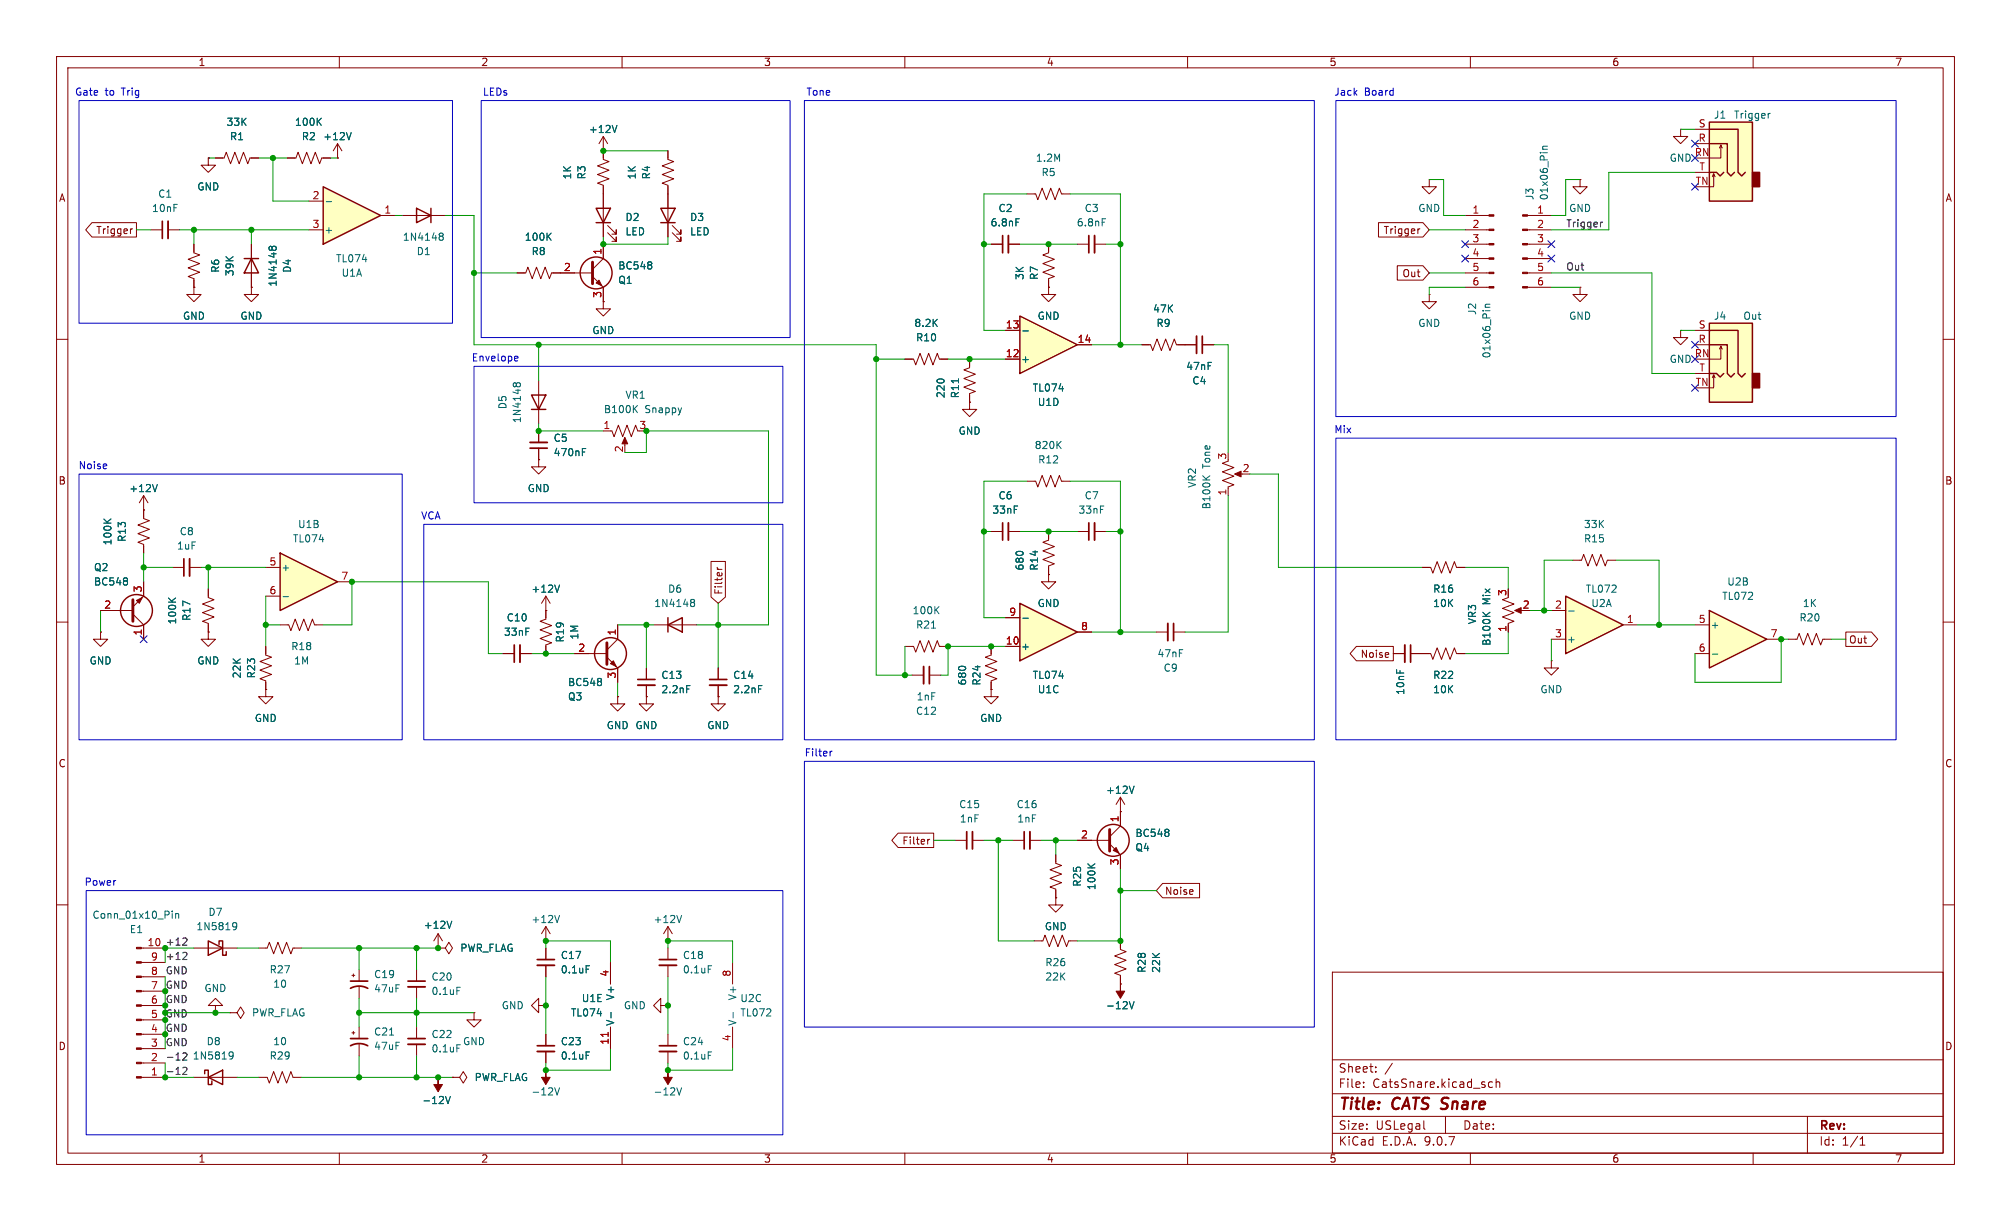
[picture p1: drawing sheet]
<svg xmlns="http://www.w3.org/2000/svg" width="356mm" height="216mm" viewBox="0 0 356 216" stroke-linecap="round" stroke-linejoin="round" font-family="sans-serif">
<g fill="none" stroke="#840000" stroke-width=".18">
<path d="M10 10h335.6v195.9h-335.6zM12 12h331.6v191.9h-331.6zM60 10v2M110 10v2M160 10v2M210 10v2M260 10v2M310 10v2M10 60h2M343.6 60h2M25.4 90.2v1.5l1 .4-2 .7 2 .8-2 .8 2 .7-2 .8 1 .4v1.5M278.1 99.1h1.6l.3-1.1 .8 2.1 .8-2.1 .7 2.1 .8-2.1 .7 2.1 .4-1h1.5"/>
<path d="M10 110h2M266.7 105.7l-1 .3 2 .8-2 .8 2 .7-2 .8 2 .8-1 .3v1.6M268.2 108h1M274.3 116.8v1.3h1.3l-1.3 1.3-1.3-1.3h1.3M274.3 116.8h.1M343.6 110h2M114.3 123.2v1.3h1.3l-1.3 1.2-1.3-1.2h1.3M114.3 123.2h.1M10 160h2M96.5 166.4h.1M96.5 163.8l-.7 1.3M96.5 163.8l.8 1.3"/>
<path d="M96.5 163.8v2.6M116.8 177.8v-1.3l-1.2 1.3 1.2 1.3v-1.3h1.3M118.1 177.8h.1M235.6 171.9h108v32h-108zM343.6 160h2M118.1 182.9v2M118.1 185.9v2.1M235.6 197.4h108M235.6 193.4h108M235.6 187.4h108M241.1 192.1v.2M241.1 191.4v.1"/>
<path d="M243.3 189.4v.2M243.3 188.7v.1M246.2 188l-1.3 1.9M251.8 199.6l.2 .1M255.6 197.4v3M263.9 191.4l-.4-.1-.3 .3v.4l.1 .2h.6M264.6 191.4l.2-.1 .3 .1 .1 .9M264.6 190.8v1.5M319.6 197.4v6.5M60 203.9v2M110 203.9v2M160 203.9v2"/>
<path d="M210 203.9v2M235.6 200.4h108M260 203.9v2M310 203.9v2M328.9 202.5h.9M328.9 201.4l.4-.4v1.5"/>
</g>
<path d="M267.8 108l1.2-.6v1.1z" fill="#840000" stroke="#840000" stroke-width=".18"/>
<path d="M18.4 91.8l.7 .7M19.6 91.8l-.7 .5M262.2 108.3l.7 .7M263.5 108.3l-.8 .5M98.9 161.9l-.4 1.2M125.2 186h.6" fill="none" stroke="#006464" stroke-width=".18"/>
<path d="M116.6 184.9h3" fill="none" stroke="#840000" stroke-width=".3"/>
<path d="M116.6 185.9h3" fill="none" stroke="#840000" stroke-width=".33"/>
<path d="M302.3 108l10.1 5-10.1 5.1z" fill="#ffffc2"/>
<path d="M302.3 108l10.1 5-10.1 5.1z" fill="none" stroke="#840000" stroke-width=".25"/>
<path d="M106.7 53.3v1.3h1.2l-1.2 1.3-1.3-1.3h1.3M106.7 53.3h.1M299.7 110.5h2.6M299.7 115.6h2.6M312.4 113h2.6M316.2 113h1.6l.3-1 .8 2 .8-2 .7 2 .8-2 .7 2 .4-1h1.5M73.7 171.5v2M73.7 174.5v2" fill="none" stroke="#840000" stroke-width=".18"/>
<path d="M302.8 115.7h1M80.8 174.6h.6" fill="none" stroke="#006464" stroke-width=".18"/>
<path d="M72.1 173.5h3.1" fill="none" stroke="#840000" stroke-width=".3"/>
<path d="M72.1 174.5h3.1" fill="none" stroke="#840000" stroke-width=".33"/>
<path d="M49.5 97.8l10.2 5.1-10.2 5.1z" fill="#ffffc2"/>
<g fill="none" stroke="#840000" stroke-width=".25">
<path d="M49.5 97.8l10.2 5.1-10.2 5.1z"/>
<circle cx="105.4" cy="48.3" r="2.82"/>
</g>
<path d="M99.1 48.3h5.7M104.8 48.9l1.9 1.9v2.5M106.7 43.2v2.5l-1.9 1.9M47 100.3h2.5M47 105.4h2.5M59.7 102.9h2.5" fill="none" stroke="#840000" stroke-width=".18"/>
<path d="M115.1 46.4l.2 .1-.2 .3M115.1 46.9l.2 .2-.2 .4M50.1 105.5h.9" fill="none" stroke="#006464" stroke-width=".18"/>
<path d="M104.8 46.4v3.8" fill="none" stroke="#840000" stroke-width=".51"/>
<path d="M105.4 50l.5-.5 .5 1z" fill="#840000" stroke="#840000" stroke-width=".18"/>
<path d="M302.3 57.2h7.6v13.9h-7.6z" fill="#ffffc2"/>
<path d="M309.9 66h1.2v2.6h-1.2z" fill="#840000" stroke="#840000" stroke-width=".25"/>
<path d="M302.3 57.2h7.6v13.9h-7.6zM302.3 58.4h5v7.6l.7 .7 .6-.7M302.3 61h3.1v5l.7 .7 .6-.7M302.3 66h1.2l.7 .7 .6-.7" fill="none" stroke="#840000" stroke-width=".25"/>
<path d="M299.7 58.4h2.6M299.7 61h2.6M299.7 66h2.6M303 66.3l-.2 .5M303.3 66.8l-.3-.5v2.3h-.7M304.3 61.2l-.3 .5M304.5 61.7l-.2-.5v2.3h-2" fill="none" stroke="#840000" stroke-width=".18"/>
<path d="M302.3 21.6h7.6v14h-7.6z" fill="#ffffc2"/>
<path d="M309.9 30.5h1.2v2.5h-1.2z" fill="#840000" stroke="#840000" stroke-width=".25"/>
<path d="M302.3 21.6h7.6v14h-7.6zM302.3 25.4h3.1v5.1l.7 .6 .6-.6M302.3 30.5h1.2l.7 .6 .6-.6M302.3 22.9h5v7.6l.7 .6 .6-.6" fill="none" stroke="#840000" stroke-width=".25"/>
<path d="M299.7 22.9h2.6M299.7 25.4h2.6M299.7 30.5h2.6M303 30.7l-.2 .5M303.3 31.2l-.3-.5v2.3h-.7M304.3 25.7l-.3 .5M304.5 26.2l-.2-.5v2.2h-2" fill="none" stroke="#840000" stroke-width=".18"/>
<path d="M313 20.1l-.3 .1" fill="none" stroke="#006464" stroke-width=".18"/>
<path d="M276.9 105.4l10.1 5.1-10.1 5.1z" fill="#ffffc2"/>
<path d="M276.9 105.4l10.1 5.1-10.1 5.1z" fill="none" stroke="#840000" stroke-width=".25"/>
<g fill="none" stroke="#840000" stroke-width=".18">
<path d="M297.2 22.9v1.2h-1.3l1.3 1.3 1.2-1.3h-1.2M297.2 22.9h.1M297.2 58.4v1.3h-1.3l1.3 1.3 1.2-1.3h-1.2M297.2 58.4h.1M25.4 90.2h.1M25.4 87.6l-.8 1.3M25.4 87.6l.8 1.3M25.4 87.6v2.6M185.4 94v1.5l-1 .4 2 .7-2 .8 2 .8-2 .7 2 .8-1 .4v1.5M114.3 118.1v2M160 114.3h1.5l.4 1 .8-2 .7 2 .8-2 .8 2 .7-2 .4 1h1.5M274.3 113h2.6"/>
<path d="M274.3 108h2.6M287 110.5h2.6M109.2 123.2v1.3h1.3l-1.3 1.2-1.3-1.2h1.3M109.2 123.2h.1M114.3 121.2v2M127 123.2v1.3h1.3l-1.3 1.2-1.3-1.2h1.3M127 123.2h.1M175.3 121.9v1.3h1.2l-1.2 1.3-1.3-1.3h1.3M175.3 121.9h.1"/>
</g>
<path d="M27.8 85.7l-.4 1.2M164.7 111.1h.7M165.5 107.8l.5 .7M166 107.3l-.7 .7M277.4 108h1M121.4 121.2h.6" fill="none" stroke="#006464" stroke-width=".18"/>
<path d="M112.8 120.1h3" fill="none" stroke="#840000" stroke-width=".3"/>
<path d="M112.8 121.2h3" fill="none" stroke="#840000" stroke-width=".33"/>
<path d="M180.3 106.7l10.2 5.1-10.2 5z" fill="#ffffc2"/>
<path d="M73.7 36.8l2.5 1.3-2.5 1.3zM76.2 36.8v2.6M105.4 36.8h2.5l-1.2 2.6zM105.4 39.4h2.5M94 69.9h2.5l-1.3 2.5zM94 72.4h2.5M180.3 106.7l10.2 5.1-10.2 5z" fill="none" stroke="#840000" stroke-width=".25"/>
<g fill="none" stroke="#840000" stroke-width=".18">
<path d="M71.1 38.1h7.6M106.7 26.7h.1M106.7 24.1l-.8 1.3M106.7 24.1l.7 1.3M106.7 24.1v2.6M106.7 34.3v7.6M107.4 39.9l1.6 1.5v-.8v.8h-.8M181.6 34.3h1.5l.4 1 .8-2 .7 2 .8-2 .8 2 .7-2 .4 1h1.5M252.7 31.8v1.2h1.3l-1.3 1.3-1.2-1.3h1.2M252.7 31.8h.1M259.1 38.1h4.2M270.1 38.1h4.2"/>
<path d="M279.4 31.8v1.2h1.3l-1.3 1.3-1.3-1.3h1.3M279.4 31.8h.1M91.4 48.3h1.6l.3-1.1 .8 2.1 .8-2.1 .7 2.1 .8-2.1 .8 2.1 .3-1h1.6M107.4 41.1l1.6 1.6v-.8v.8h-.8M252.7 52.1v1.2h1.3l-1.3 1.3-1.2-1.3h1.2M252.7 52.1h.1M259.1 40.6h4.2M259.1 43.2h4.2M259.1 45.7h4.2M259.1 48.3h4.2M259.1 50.8h4.2M270.1 40.6h4.2"/>
<path d="M270.1 43.2h4.2M270.1 45.7h4.2M270.1 48.3h4.2M270.1 50.8h4.2M279.4 50.8v1.3h1.3l-1.3 1.2-1.3-1.2h1.3M279.4 50.8h.1M95.2 67.3v7.6M106.7 76.2h1.5l.4 1 .7-2 .8 2 .8-2 .7 2 .8-2 .4 1M110.5 77.7v1M201.9 61h1.6l.3 1 .8-2.1 .8 2.1 .7-2.1 .8 2.1 .7-2.1 .4 1.1h1.5M36.8 111.8v1.2h1.3l-1.3 1.3-1.2-1.3h1.2M36.8 111.8h.1"/>
<path d="M47 114.3v1.5l1 .4-2 .8 2 .7-2 .8 2 .8-2 .7 1 .4v1.5M161.3 119.4h2M164.3 119.4h2.1M175.3 114.3v1.5l-1.1 .4 2.1 .8-2.1 .7 2.1 .8-2.1 .8 2.1 .7-1 .4v1.5M177.8 114.3h2.5M177.8 109.2h2.5M190.5 111.8h2.5M47 121.9v1.3h1.3l-1.3 1.3-1.3-1.3h1.3M47 121.9h.1M95.2 177.8v-1.3l-1.2 1.3 1.2 1.3v-1.3h1.3M96.5 177.8h.1M96.5 167.6v2.1"/>
<path d="M96.5 170.7v2M107.9 170.2v3.8M96.5 182.9v2M96.5 185.9v2.1M107.9 181.6v3.8"/>
</g>
<g fill="none" stroke="#006464" stroke-width=".18">
<path d="M109.1 22.2l-.4 1.2M272.8 26.4h.8M273.6 25.9h-.8v.3l.1 .2M77.8 41.7l.1 .1M77.8 41.3l.3-.1 .2 .1 .1 .2-.3 .3M77.9 41.8h.2M77.9 41.8h-.1M78.1 41.8l.3 .2-.1 .4-.2 .1-.3-.1M96.9 41.8l.6 .7M97.5 41.2l-.8 .7M262.6 54.3h.9M263.5 53.8l-.8 .1-.1 .3 .1 .1"/>
<path d="M91.3 67.9l-.2-.2h-.2l-.2 .2 .1 .4M91.3 68.2l-.1 .1M91.3 67.9l.2-.2h.4l.1 .2v.4M91.3 67.9v.3M91.3 68.2l.1 .1M112.2 72.2l.5 .8M112.7 71.7l-.7 .7M180.9 109.3h.9M103.6 170.8h.7M108 179v1M103.6 186h.7"/>
</g>
<path d="M107.5 182.5v.8" fill="none" stroke="#a90000" stroke-width=".18"/>
<path d="M164.3 117.9v3M95 169.7h3M95 184.9h3" fill="none" stroke="#840000" stroke-width=".3"/>
<path d="M163.3 117.9v3M95 170.7h3M95 185.9h3" fill="none" stroke="#840000" stroke-width=".33"/>
<g fill="#840000" stroke="#840000" stroke-width=".18">
<path d="M263.3 38h.9v.2h-.9z"/>
<path d="M263.3 40.5h.9v.3h-.9z"/>
<path d="M263.3 43.1h.9v.2h-.9z"/>
<path d="M263.3 45.6h.9v.2h-.9z"/>
<path d="M263.3 48.1h.9v.3h-.9z"/>
<path d="M263.3 50.7h.9v.2h-.9z"/>
<path d="M269.2 38h.9v.2h-.9z"/>
<path d="M269.2 40.5h.9v.3h-.9z"/>
<path d="M269.2 43.1h.9v.2h-.9z"/>
<path d="M269.2 45.6h.9v.2h-.9z"/>
<path d="M269.2 48.1h.9v.3h-.9z"/>
<path d="M269.2 50.7h.9v.2h-.9z"/>
<path d="M110.5 77.3l.5 1.2h-1z"/>
</g>
<path d="M180.3 55.9l10.2 5.1-10.2 5z" fill="#ffffc2"/>
<g fill="none" stroke="#840000" stroke-width=".25">
<path d="M116.8 36.8h2.6l-1.3 2.6zM116.8 39.4h2.6M43.2 45.7h2.5M44.4 45.7l1.3 2.6h-2.5zM180.3 55.9l10.2 5.1-10.2 5zM118.1 110.5l2.5-1.3v2.6zM118.1 109.2v2.6"/>
<circle cx="24.1" cy="107.9" r="2.82"/>
<circle cx="107.9" cy="115.6" r="2.82"/>
<circle cx="196.8" cy="148.6" r="2.82"/>
</g>
<g fill="none" stroke="#840000" stroke-width=".18">
<path d="M38.1 27.9h1.5l.4-1 .8 2.1 .7-2.1 .8 2.1 .8-2.1 .7 2.1 .4-1.1h1.5M106.7 26.7v1.5l1 .4-2 .7 2 .8-2 .8 2 .7-2 .8 1 .4v1.5M118.1 26.7v1.5l1 .4-2 .7 2 .8-2 .8 2 .7-2 .8 1 .4v9.1M118.9 39.9l1.5 1.5v-.8v.8h-.8M44.4 43.2v7.6M118.9 41.1l1.5 1.6v-.8v.8h-.8M175.3 43.2h2M177.8 58.4h2.5M178.3 43.2h2M185.4 43.2v1.5l-1 .4 2 .7-2 .8 2 .8-2 .7 2 .8-1 .4v1.5M185.4 50.8v1.3h1.3l-1.3 1.2-1.3-1.2h1.3M185.4 50.8h.1"/>
<path d="M190.5 43.2h2M193.5 43.2h2.1M95.2 76.2v2M95.2 79.2v2.1M160 63.5h1.5l.4 1 .8-2 .7 2 .8-2 .8 2 .7-2 .4 1h1.5M171.4 63.5v1.5l-1 .4 2.1 .8-2.1 .7 2.1 .8-2.1 .8 2.1 .7-1.1 .4v1.5M171.4 71.1v1.3h1.3l-1.3 1.3-1.2-1.3h1.2M171.4 71.1h.1M177.8 63.5h2.5M190.5 61h2.5M209.5 61h2.1M212.6 61h2"/>
<path d="M95.2 81.3v1.3h1.3l-1.3 1.2-1.2-1.2h1.2M95.2 81.3h.1M175.3 94h2M178.3 94h2M181.6 85.1h1.5l.4 1 .8-2 .7 2 .8-2 .8 2 .7-2 .4 1h1.5M190.5 94h2M193.5 94h2.1M217.2 81.5l-1 .4 2 .8-2 .7 2 .8-2 .8 2 .7-1 .4v1.5M218.7 83.8h1M17.8 111.8v1.2h1.2l-1.2 1.3-1.3-1.3h1.3M17.8 111.8h.1M17.8 108h5.7"/>
<path d="M23.5 108.6l1.9 1.9v2.5M25.4 102.9v2.5l-1.9 1.9M30.5 100.3h2M33.5 100.3h2.1M36.8 104.1v1.6l1 .3-2 .8 2 .8-2 .7 2 .8-2 .8 1 .3v1.6M49.5 110.5h1.6l.3 1 .8-2 .8 2 .7-2 .8 2 .7-2 .4 1h1.5M88.9 115.6h2M91.9 115.6h2.1M96.5 108h.1M96.5 105.4v4.1l-1 .4 2 .7-2 .8 2 .7-2 .8 2 .8-1 .3v1.6M96.5 105.4l-.7 1.3M96.5 105.4l.8 1.3"/>
<path d="M101.6 115.6h5.7M107.3 116.2l1.9 1.9v2.6M109.2 110.5v2.5l-1.9 1.9M115.6 110.5h7.6M127 118.1v2M185.4 101.6v1.3h1.3l-1.3 1.2-1.3-1.2h1.3M185.4 101.6h.1M204.5 111.8h2M207.5 111.8h2M246.4 115.6h2M249.4 115.6h3.6l.4 1 .7-2 .8 2 .8-2 .7 2 .8-2 .4 1h1.5M251.5 100.3h1.5l.4 1 .7-2 .8 2 .8-2 .7 2 .8-2 .4 1h1.5"/>
<path d="M127 121.2v2M168.9 148.6h2M172 148.6h2M179.1 148.6h2M182.1 148.6h2M186.7 158.8v1.2h1.3l-1.3 1.3-1.3-1.3h1.3M186.7 158.8h.1M186.7 151.1v1.6l1 .3-2 .8 2 .8-2 .7 2 .8-2 .7 1 .4v1.6M190.5 148.6h5.7M196.2 149.2l1.9 1.9v2.6M198.1 143.5h.1M198.1 141v5.1l-1.9 1.9"/>
<path d="M198.1 141l-.7 1.2M198.1 141l.8 1.2M118.1 166.4h.1M118.1 163.8v2.6M118.1 167.6v2.1M118.1 170.7v2M118.1 163.8l-.8 1.3M118.1 163.8l.8 1.3M182.9 166.4h1.5l.4-1 .7 2 .8-2 .8 2 .7-2 .8 2 .4-1h1.5M198.1 166.4v1.5l1 .4-2 .7 2 .8-2 .8 2 .7-2 .8 1 .4v1.5M198.1 174h.1"/>
</g>
<g fill="none" stroke="#006464" stroke-width=".18">
<path d="M179.6 38.7h.6M194.9 38.7h.6M48.1 44v.1M48.1 43.8l-.2-.3-.2 .1-.1 .2v.3M48.1 43.8l.3-.3 .3 .1 .1 .2v.3M48.1 43.8v.2M48.1 44l.1 .1M180.9 58.5h.9M103 79.9h.4M103 79.3h.6M169.5 67v.7M187.1 78.6l.5 .7"/>
<path d="M187.6 78l-.7 .8M212.7 84.1l.7 .8M213.9 84.1l-.7 .6M22.4 102.2l.1 .2-.1 .3M22.4 102.8l.1 .2-.1 .4M29.8 105.7l.7 .8M31.1 105.7l-.8 .6M98.9 103.4l-.4 1.3M122.2 106.5h.1M122.2 106h.4l.2 .1v.2l-.2 .2M122.3 106.5h.3M122.3 106.5l-.1 .1"/>
<path d="M122.6 106.5l.2 .3v.3l-.2 .2-.4-.1M106.2 120l.2 .2-.2 .2M106.2 120.6l.2 .1-.2 .5M134.1 121.2h.6M200.5 139l-.4 1.3M192.3 152.7l.8 .8M193.6 152.7l-.7 .6M206.6 146.7l.1 .2-.1 .2M206.6 147.2l.1 .2-.1 .4M120.5 161.9l-.4 1.2M125.2 170.8h.6M199.7 177.1l.4 1.3 .4-1.3"/>
</g>
<g fill="none" stroke="#840000" stroke-width=".3">
<path d="M177.3 41.7v3M192.5 41.7v3M212.6 59.4v3.1M93.7 79.2h3.1M32.5 98.8v3.1M177.3 92.5v3M192.5 92.5v3M90.9 114v3.1M207.5 110.2v3.1M249.4 114v3.1M125.5 120.1h3M170.9 147.1v3"/>
<path d="M181.1 147.1v3M116.6 169.7h3"/>
</g>
<g fill="none" stroke="#840000" stroke-width=".33">
<path d="M178.3 41.7v3M193.5 41.7v3M211.6 59.4v3.1M93.7 78.2h3.1M33.5 98.8v3.1M178.3 92.5v3M193.5 92.5v3M91.9 114v3.1M206.5 110.2v3.1M248.4 114v3.1M125.5 121.2h3M172 147.1v3"/>
<path d="M182.1 147.1v3M116.6 170.7h3"/>
</g>
<g fill="#840000" stroke="#840000" stroke-width=".18">
<path d="M198.1 174v1.3h.8l-.8 1.2-.7-1.2h.7z"/>
<path d="M24.1 106.2l1-.5-.5 1z"/>
<path d="M196.8 150.4l.6-.5 .5 1z"/>
<path d="M218.3 83.8l1.2-.5v1z"/>
<path d="M107.9 117.3l.6-.5 .5 1.1z"/>
</g>
<path d="M23.5 106v3.9M107.3 113.7v3.8M196.2 146.7v3.8" fill="none" stroke="#840000" stroke-width=".51"/>
<path d="M57.1 33l10.2 5.1-10.2 5.1z" fill="#ffffc2"/>
<path d="M57.1 33l10.2 5.1-10.2 5.1zM36.8 166.4l2.6 1.2-2.6 1.3zM38.7 167v-.6h.7v2.5h.6v-.6M36.2 189.9v-.7h.6v2.6h.7v-.7M36.8 190.5l2.6-1.3v2.6z" fill="none" stroke="#840000" stroke-width=".25"/>
<g fill="none" stroke="#840000" stroke-width=".18">
<path d="M16.3 39.4h7.8v2.5h-7.8l-1.1-1.3zM36.8 27.9v1.3h1.3l-1.3 1.3-1.2-1.3h1.2M36.8 27.9h.1M38.1 27.9h1.3M44.4 27.9h1.3M50.8 27.9h1.5l.4-1 .8 2.1 .7-2.1 .8 2.1 .8-2.1 .7 2.1 .4-1.1h1.5M54.6 35.6h2.5M59.7 27.9h.1M59.7 25.4l-.8 1.3M59.7 25.4l.8 1.3M59.7 25.4v2.5M67.3 38.1h2.5"/>
<path d="M106.7 26.7h.1M106.7 26.7v1.2M106.7 33v3.8M106.7 39.4v2.5M118.1 26.7v1.2M118.1 33v3.8M118.1 39.4v2.5M243.8 39.4h7.8l1.1 1.2-1.1 1.3h-7.8zM23.4 40.5l-.3 .1M26.7 40.6h2M29.7 40.6h2M34.3 50.8v1.3h1.3l-1.3 1.2-1.3-1.2h1.3"/>
<path d="M34.3 50.8h.1M34.3 43.2v1.5l1 .4-2 .7 2 .8-2 .8 2 .7-2 .8 1 .4v1.5M44.4 50.8v1.3h1.3l-1.3 1.2-1.2-1.2h1.2M44.4 50.8h.1M44.4 43.2v2.5M44.4 48.3v2.5M54.6 40.6h2.5M91.4 48.3h1.3M97.8 48.3h3.8M106.7 53.3h.1M106.7 43.2v2.5M106.7 50.8v2.5"/>
<path d="M175.3 43.2h2M177.8 58.4h2.5M178.3 43.2h2M185.4 50.8h.1M185.4 43.2v1.3M185.4 49.5v1.3M247.1 47h4.5l1.1 1.3-1.1 1.2h-4.5zM251.1 40.5l-.3 .1M95.2 76.2v2M95.2 79.2v2.1M160 63.5h1.3M166.4 63.5h1.2"/>
<path d="M171.4 71.1h.1M171.4 63.5v1.3M171.4 69.9v1.2M177.8 63.5h2.5M190.5 61h2.5M201.9 61h1.3M208.3 61h3.3M212.6 61h2M25.4 90.2h.1M25.4 90.2v1.2M25.4 96.5v1.3M95.2 81.3h.1"/>
<path d="M125.7 99.3h2.6v6.3l-1.3 1.1-1.3-1.1zM175.3 94h2M178.3 94h2M185.4 94v1.3M17.8 111.8h.1M17.8 108h2.5M25.4 102.9v2.5M25.4 110.5v2.5M36.8 111.8h.1M36.8 104.1v1.3M36.8 110.5v1.3M47 114.3v1.3"/>
<path d="M88.9 115.6h2M91.9 115.6h2.1M96.5 108h.1M96.5 108v1.2M96.5 114.3v1.3M101.6 115.6h2.5M109.2 110.5v2.5M109.2 118.1v2.6M114.3 118.1v2M126.8 100.7h.9M126.8 100.3l.3 .4M127 118.1v2"/>
<path d="M175.3 114.3v1.3M177.8 114.3h2.5M177.8 109.2h2.5M185.4 101.6h.1M185.4 100.3v1.3M190.5 111.8h2.5M239.8 114.3h6.6v2.5h-6.6l-1.1-1.2zM246.4 115.6h2M249.4 115.6h3.3M251.5 100.3h1.2M257.8 115.6h1.3M257.8 100.3h1.3"/>
<path d="M266.7 110.5v1.3M326.4 111.8h4.5l1.1 1.2-1.1 1.3h-4.5zM47 121.9h.1M47 120.7v1.2M109.2 123.2h.1M114.3 123.2h.1M114.3 121.2v2M127 123.2h.1M127 121.2v2M175.3 121.9h.1M175.3 120.7v1.2M158.8 147.3h6.3v2.6h-6.3l-1.1-1.3z"/>
<path d="M164 148.4v.9M164.4 148.4l-.4 .3M186.7 158.8h.1M186.7 151.1v1.3M186.7 157.5v1.3M190.5 148.6h2.5M198.1 143.5h.1M198.1 143.5v2.6M198.1 151.1v2.6M205.6 156.2h6.5v2.6h-6.5l-1.1-1.3zM25 177.8h4.2M25 175.3h4.2"/>
<path d="M25 172.7h4.2M25 170.2h4.2M25 167.6h4.2M34.3 167.6h7.6M38.1 177.8h-1.3l1.3-1.3 1.3 1.3h-1.3v1.3M38.1 179.1h.1M40.6 179.1h1.3l.6 1 .7-1-.7-1-.6 1M40.6 179.1h.1M45.7 167.6h1.5l.4-1 .8 2.1 .7-2.1 .8 2.1 .8-2.1 .7 2.1 .4-1.1h1.5M62.2 172.5h.5M62.5 172.2v.5M63.5 171.5v2"/>
<path d="M63.5 174.5v2M77.5 167.6h.1M77.5 167.6h1.2l.7 1.1 .6-1.1-.6-1-.7 1M77.5 165.1l.7 1.3M77.5 165.1l-.8 1.3M77.5 165.1v2.5M83.8 179.1v1.2h1.3l-1.3 1.3-1.3-1.3h1.3M83.8 179.1h.1M96.5 167.6v2.1M96.5 170.7v2M107.9 170.2v3.8M129.5 170.2v3.8"/>
<path d="M198.1 174h.1M198.1 166.4v1.2M198.1 172.7v1.3M25 190.5h4.2M25 188h4.2M25 185.4h4.2M25 182.9h4.2M25 180.3h4.2M34.3 190.5h7.6M45.7 190.5h1.5l.4 1 .8-2 .7 2 .8-2 .8 2 .7-2 .4 1h1.5M62.2 182.6h.5M62.5 182.4v.5"/>
<path d="M63.5 181.6v2M63.5 184.7v2M73.7 181.6v2M73.7 184.7v2M77.5 190.5h.1M80 190.5h1.3l.6 1 .6-1-.6-1-.6 1M80 190.5h.1M96.5 189.2h.1M96.5 182.9v2M96.5 185.9v2.1M107.9 181.6v3.8M118.1 189.2h.1"/>
<path d="M129.5 181.6v3.8"/>
</g>
<g fill="none" stroke="#006464" stroke-width=".18">
<path d="M56.3 21.4l.5 .8M56.8 20.9l-.7 .7M57.7 35.7h.9M62.1 23.4l-.4 1.3M109.1 22.2l-.4 1.2M179.6 38.7h.6M48.1 44v.1M48.1 43.8l-.2-.3-.2 .1-.1 .2v.3M48.1 43.8l.3-.3 .3 .1 .1 .2v.3M48.1 43.8v.2M48.1 44l.1 .1M96.9 41.8l.6 .7"/>
<path d="M97.5 41.2l-.8 .7M115.1 46.4l.2 .1-.2 .3M115.1 46.9l.2 .2-.2 .4M180.9 58.5h.9M103 79.9h.4M103 79.3h.6M169.5 67v.7M18.4 91.8l.7 .7M19.6 91.8l-.7 .5M27.8 85.7l-.4 1.2M22.4 102.2l.1 .2-.1 .3M22.4 102.8l.1 .2-.1 .4"/>
<path d="M29.8 105.7l.7 .8M31.1 105.7l-.8 .6M98.9 103.4l-.4 1.3M180.9 109.3h.9M262.2 108.3l.7 .7M263.5 108.3l-.8 .5M106.2 120l.2 .2-.2 .2M106.2 120.6l.2 .1-.2 .5M121.4 121.2h.6M134.1 121.2h.6M200.5 139l-.4 1.3M192.3 152.7l.8 .8"/>
<path d="M193.6 152.7l-.7 .6M206.6 146.7l.1 .2-.1 .2M206.6 147.2l.1 .2-.1 .4M30.4 161.1v.1M30.4 161.5v.9M31.1 161.5v.9M31.1 161.7l.1-.2 .3 .1 .1 .8M41.3 163.2l.3-.1 .2 .2a.84 .84 0 0 1-.3 1.1h-.2M41.9 163.7l-.3 .2h-.3M79.9 162.9l-.4 1.3M103.6 170.8h.7M108 179v1"/>
<path d="M129.6 179v1M199.7 177.1l.4 1.3 .4-1.3M40.6 186.1l.4-.1 .2 .1a.84 .84 0 0 1-.3 1.2h-.3M41.2 186.5l-.2 .3-.4-.1M68.9 183h.7M78.8 193.9l.4 1.2 .4-1.2M80.8 184.7h.6M98.1 192.3l.4 1.3 .4-1.3M103.6 186h.7M119.7 192.3l.4 1.3 .4-1.3"/>
</g>
<path d="M28.7 39.1v3.1M62 174.8a3.2 3.2 0 0 1 3 0M62 173.5h3M62 184.9a3.2 3.2 0 0 1 3 0M62 183.6h3M72.1 183.6h3.1" fill="none" stroke="#840000" stroke-width=".3"/>
<path d="M29.7 39.1v3.1M72.1 184.7h3.1" fill="none" stroke="#840000" stroke-width=".33"/>
<g fill="#840000" stroke="#840000" stroke-width=".18">
<path d="M118.1 189.2v1.3h.8l-.8 1.3-.8-1.3h.8z"/>
<path d="M96.5 189.2v1.3h.8l-.8 1.3-.7-1.3h.7z"/>
<path d="M24.1 190.4h.9v.2h-.9z"/>
<path d="M24.1 187.8h.9v.3h-.9z"/>
<path d="M24.1 185.3h.9v.2h-.9z"/>
<path d="M24.1 182.8h.9v.2h-.9z"/>
<path d="M24.1 180.2h.9v.3h-.9z"/>
<path d="M24.1 177.7h.9v.2h-.9z"/>
<path d="M24.1 175.1h.9v.3h-.9z"/>
<path d="M24.1 172.6h.9v.2h-.9z"/>
<path d="M24.1 170.1h.9v.2h-.9z"/>
<path d="M24.1 167.5h.9v.3h-.9z"/>
<path d="M77.5 190.5v1.3h.7l-.7 1.2-.8-1.2h.8z"/>
</g>
<path d="M283.4 39.3l-.3 .1M32.5 165.9h.4l.2 .3-.8 .9h.8M32.5 168.4l.4 .1 .2 .3-.8 .9h.8M32.3 188.8l.5-.1 .3 .4-.8 .9h.8M32.3 186.3l.5-.1 .3 .3-.8 .9h.8" fill="none" stroke="#0f0f0f" stroke-width=".18"/>
<g fill="none" stroke="#009600" stroke-width=".18">
<path d="M36.8 27.9h1.3M45.7 27.9h5.1M48.3 27.9v7.7h6.3M58.4 27.9h1.3M69.8 38.1h1.3M78.7 38.1h5.1v22.9h71.1v58.4h6.4M106.7 26.7h11.4M181.6 34.3h-7.6v24.1h3.8M189.2 34.3h8.9v26.7M252.7 31.8h2.6v6.3h3.8M279.4 31.8h-2.5v6.3h-2.6M297.2 22.9h2.5"/>
<path d="M299.7 30.5h-15.2v10.1h-10.2M24.1 40.6h2.6M31.7 40.6h22.9M34.3 40.6v2.6M44.4 40.6v2.6M83.8 48.3h7.6M106.7 41.9v1.3h11.4v-1.3M174 43.2h1.3M180.3 43.2h10.2M195.6 43.2h2.5M252.7 40.6h6.4M252.7 48.3h6.4"/>
<path d="M259.1 50.8h-6.4v1.3M274.3 50.8h5.1M274.3 48.3h17.8v17.7h7.6M297.2 58.4h2.5M95.2 74.9v1.3h11.5M95.2 61v6.3M154.9 63.5h5.1M167.6 63.5h10.2M193 61h8.9M214.6 61h2.6v19M25.4 97.8v5.1M110.5 80h3.8v-3.8h21.6v34.3h-12.7"/>
<path d="M174 94h1.3M180.3 94h10.2M181.6 85.1h-7.6v24.1h3.8M189.2 85.1h8.9v26.7M195.6 94h2.5M217.2 87.6v24.2h-7.7M221 83.8h5.1v16.5h25.4M278.1 99.1h-5.1v8.9M285.7 99.1h7.7v11.4M17.8 108v3.8M25.4 100.3h5.1M35.6 100.3h11.4"/>
<path d="M36.8 100.3v3.8M47 110.5h2.5M47 105.4v8.9M57.1 110.5h5.1v-7.6h24.2v12.7h2.5M94 115.6h7.6M109.2 110.5h6.4M114.3 110.5v7.6M127 106.7v11.4M160 114.3v5.1M177.8 114.3h-10.2v5.1h-1.2M193 111.8h11.5M259.1 100.3h7.6v3.8"/>
<path d="M266.7 111.8v3.8h-7.6M270.5 108h3.8M274.3 113v3.8M289.6 110.5h10.1M316.2 113h-1.2v7.7h-15.3v-5.1M323.8 113h2.6M109.2 120.7v2.5M165.1 148.6h3.8M174 148.6h5.1M176.5 148.6v17.8h6.4M184.1 148.6h6.4M186.7 148.6v2.5"/>
<path d="M198.1 153.7v12.7h-7.6M198.1 157.5h6.4M29.2 172.7v6.4h11.4M34.3 167.6h-5.1v2.6M41.9 167.6h3.8M53.3 167.6h24.2M63.5 167.6v3.9M63.5 176.5v5.1M63.5 179.1h20.3M73.7 167.6v3.9M73.7 176.5v5.1M96.5 167.6v-1.2h11.4v3.8"/>
<path d="M96.5 172.7v10.2M118.1 167.6v-1.2h11.4v3.8M118.1 172.7v10.2M29.2 188v2.5h5.1M29.2 180.3v5.1M41.9 190.5h3.8M53.3 190.5h26.7M63.5 186.7v3.8M73.7 186.7v3.8M107.9 185.4v3.8h-11.4v-1.2M129.5 185.4v3.8h-11.4v-1.2"/>
</g>
<g fill="none" stroke="#000084" stroke-width=".18">
<path d="M299.1 27.3l1.2 1.2M299.1 24.8l1.2 1.2M299.1 32.4l1.2 1.2M300.3 27.3l-1.2 1.2M300.3 24.8l-1.2 1.2M300.3 32.4l-1.2 1.2M258.5 45.1l1.2 1.2M258.5 42.6l1.2 1.2M259.7 45.1l-1.2 1.2M259.7 42.6l-1.2 1.2M273.7 45.1l1.2 1.2M273.7 42.6l1.2 1.2"/>
<path d="M274.9 45.1l-1.2 1.2M274.9 42.6l-1.2 1.2M299.1 60.4l1.2 1.2M299.1 68l1.2 1.2M299.1 62.9l1.2 1.2M300.3 60.4l-1.2 1.2M300.3 68l-1.2 1.2M300.3 62.9l-1.2 1.2M24.8 112.4l1.2 1.2M26 112.4l-1.2 1.2"/>
</g>
<g fill="none" stroke="#0000c2" stroke-width=".18">
<path d="M14 17.8h66v39.4h-66zM85.1 17.8h54.6v41.9h-54.6zM142.2 17.8h90.2v113h-90.2zM236.2 17.8h99.1v55.9h-99.1zM83.8 64.8h54.6v24.1h-54.6zM91.2 63h.3l.1 .3-.6 .1M91.5 63.8h-.3M236.2 77.5h99.1v53.3h-99.1zM14 83.8h57.1v47h-57.1zM74.9 92.7h63.5v38.1h-63.5zM142.2 134.6h90.2v47h-90.2zM146.8 132.8v.9"/>
<path d="M147.1 132.8l-.3 .3M15.2 157.5h123.2v43.2h-123.2z"/>
</g>
<path d="M107.5 182.5v.8" fill="none" stroke="#a90000" stroke-width=".18"/>
<g fill="#009600" stroke="#009600" stroke-width=".18">
<circle cx="83.8" cy="48.3" r=".46"/>
<circle cx="106.7" cy="26.7" r=".46"/>
<circle cx="185.4" cy="43.2" r=".46"/>
<circle cx="174" cy="43.2" r=".46"/>
<circle cx="154.9" cy="63.5" r=".46"/>
<circle cx="171.4" cy="63.5" r=".46"/>
<circle cx="160" cy="119.4" r=".46"/>
<circle cx="185.4" cy="94" r=".46"/>
<circle cx="174" cy="94" r=".46"/>
<circle cx="198.1" cy="111.8" r=".46"/>
<circle cx="198.1" cy="94" r=".46"/>
<circle cx="198.1" cy="61" r=".46"/>
<circle cx="198.1" cy="43.2" r=".46"/>
<circle cx="198.1" cy="157.5" r=".46"/>
<circle cx="198.1" cy="166.4" r=".46"/>
<circle cx="176.5" cy="148.6" r=".46"/>
<circle cx="186.7" cy="148.6" r=".46"/>
<circle cx="273" cy="108" r=".46"/>
<circle cx="293.4" cy="110.5" r=".46"/>
<circle cx="315" cy="113" r=".46"/>
<circle cx="167.6" cy="114.3" r=".46"/>
<circle cx="175.3" cy="114.3" r=".46"/>
<circle cx="25.4" cy="100.3" r=".46"/>
<circle cx="36.8" cy="100.3" r=".46"/>
<circle cx="62.2" cy="102.9" r=".46"/>
<circle cx="29.2" cy="190.5" r=".46"/>
<circle cx="29.2" cy="177.8" r=".46"/>
<circle cx="29.2" cy="180.3" r=".46"/>
<circle cx="29.2" cy="182.9" r=".46"/>
<circle cx="63.5" cy="190.5" r=".46"/>
<circle cx="73.7" cy="190.5" r=".46"/>
<circle cx="38.1" cy="179.1" r=".46"/>
<circle cx="96.5" cy="166.4" r=".46"/>
<circle cx="96.5" cy="115.6" r=".46"/>
<circle cx="118.1" cy="166.4" r=".46"/>
<circle cx="114.3" cy="110.5" r=".46"/>
<circle cx="127" cy="110.5" r=".46"/>
<circle cx="114.3" cy="76.2" r=".46"/>
<circle cx="73.7" cy="167.6" r=".46"/>
<circle cx="29.2" cy="167.6" r=".46"/>
<circle cx="29.2" cy="175.3" r=".46"/>
<circle cx="47" cy="110.5" r=".46"/>
<circle cx="73.7" cy="179.1" r=".46"/>
<circle cx="63.5" cy="179.1" r=".46"/>
<circle cx="44.4" cy="40.6" r=".46"/>
<circle cx="34.3" cy="40.6" r=".46"/>
<circle cx="48.3" cy="27.9" r=".46"/>
<circle cx="118.1" cy="189.2" r=".46"/>
<circle cx="96.5" cy="189.2" r=".46"/>
<circle cx="77.5" cy="190.5" r=".46"/>
<circle cx="96.5" cy="177.8" r=".46"/>
<circle cx="118.1" cy="177.8" r=".46"/>
<circle cx="77.5" cy="167.6" r=".46"/>
<circle cx="63.5" cy="167.6" r=".46"/>
<circle cx="106.7" cy="43.2" r=".46"/>
<circle cx="95.2" cy="76.2" r=".46"/>
<circle cx="95.2" cy="61" r=".46"/>
</g>
<g font-size="2.8" fill="#840000">
<text x="236.6" y="196.8">Title:</text>
<text x="246.3" y="196.8">CATS Snare</text>
</g>
<g font-size="2.1" fill="#840000">
<text x="236.6" y="189.9">Sheet:</text>
<text x="236.6" y="192.6">File:</text>
<text x="242.7" y="192.6">CatsSnare.kicad_sch</text>
<text x="236.6" y="202.8">KiCad</text>
<text x="236.6" y="200">Size:</text>
<text x="243.3" y="200">USLegal</text>
<text x="244.3" y="202.8">E.D.A.</text>
<text x="251.9" y="202.8">9.0.7</text>
<text x="258.6" y="200">Date:</text>
<text x="321.6" y="200.2">Rev:</text>
<text x="321.6" y="202.8">Id:</text>
<text x="325.7" y="202.8">1/1</text>
</g>
<g font-size="1.8" fill="#840000">
<text x="35" y="11.9">1</text>
<text x="85" y="11.9">2</text>
<text x="135" y="11.9">3</text>
<text x="185" y="11.9">4</text>
<text x="235" y="11.9">5</text>
<text x="285" y="11.9">6</text>
<text x="335" y="11.9">7</text>
<text x="10.3" y="35.9">A</text>
<text x="343.9" y="35.9">A</text>
<text x="16.9" y="41.6">Trigger</text>
<text x="244.6" y="41.6">Trigger</text>
<text x="247.9" y="49.2">Out</text>
<text x="10.3" y="85.9">B</text>
<text x="343.9" y="85.9">B</text>
<text x="128" y="105.3" transform="rotate(-90 128 105.3)">Filter</text>
<text x="326.9" y="114">Out</text>
<text x="240.5" y="116.5">Noise</text>
<text x="10.3" y="135.9">C</text>
<text x="343.9" y="135.9">C</text>
<text x="159.5" y="149.5">Filter</text>
<text x="205.9" y="158.4">Noise</text>
<text x="10.3" y="185.9">D</text>
<text x="343.9" y="185.9">D</text>
<text x="35" y="205.8">1</text>
<text x="85" y="205.8">2</text>
<text x="135" y="205.8">3</text>
<text x="185" y="205.8">4</text>
<text x="235" y="205.8">5</text>
<text x="285" y="205.8">6</text>
<text x="335" y="205.8">7</text>
</g>
<g font-size="1.8" fill="#0000c2">
<text x="13.2" y="17.1">Gate</text>
<text x="18.6" y="17.1">to</text>
<text x="21.6" y="17.1">Trig</text>
<text x="85.3" y="17.1">LEDs</text>
<text x="142.5" y="17.1">Tone</text>
<text x="235.8" y="17.1">Jack</text>
<text x="241.3" y="17.1">Board</text>
<text x="83.3" y="64.1">Envelope</text>
<text x="235.8" y="76.8">Mix</text>
<text x="13.8" y="83.2">Noise</text>
<text x="74.4" y="92.1">VCA</text>
<text x="142.2" y="134">Filter</text>
<text x="14.9" y="156.8">Power</text>
</g>
<g font-size="1.8" fill="#006464">
<text x="40" y="22.5">33K</text>
<text x="52.1" y="22.5">100K</text>
<text x="104" y="23.7">+12V</text>
<text x="303" y="21.2">J1</text>
<text x="306.5" y="21.2">Trigger</text>
<text x="40.6" y="25">R1</text>
<text x="53.3" y="25">R2</text>
<text x="57" y="25">+12V</text>
<text x="183.1" y="28.8">1.2M</text>
<text x="295.1" y="28.8">GND</text>
<text x="27.9" y="35.2">C1</text>
<text x="34.8" y="33.9">GND</text>
<text x="101.2" y="31.8" transform="rotate(-90 101.2 31.8)">1K</text>
<text x="103.7" y="31.8" transform="rotate(-90 103.7 31.8)">R3</text>
<text x="112.6" y="31.8" transform="rotate(-90 112.6 31.8)">1K</text>
<text x="115.2" y="31.8" transform="rotate(-90 115.2 31.8)">R4</text>
<text x="184.1" y="31.3">R5</text>
<text x="271.4" y="35.5" transform="rotate(-90 271.4 35.5)">J3</text>
<text x="273.9" y="35.5" transform="rotate(-90 273.9 35.5)">01x06_Pin</text>
<text x="26.8" y="37.7">10nF</text>
<text x="57.3" y="41.5">+</text>
<text x="110.5" y="39.3">D2</text>
<text x="110.5" y="41.8">LED</text>
<text x="121.9" y="39.3">D3</text>
<text x="121.9" y="41.8">LED</text>
<text x="175.1" y="40.2">6.8nF</text>
<text x="176.5" y="37.7">C2</text>
<text x="190.3" y="40.2">6.8nF</text>
<text x="191.7" y="37.7">C3</text>
<text x="250.7" y="37.7">GND</text>
<text x="277.4" y="37.7">GND</text>
<text x="59.3" y="46.6">TL074</text>
<text x="71.1" y="42.8">1N4148</text>
<text x="73.6" y="45.3">D1</text>
<text x="92.7" y="42.8">100K</text>
<text x="93.9" y="45.3">R8</text>
<text x="109.2" y="47.9">BC548</text>
<text x="39" y="48.3" transform="rotate(-90 39 48.3)">R6</text>
<text x="41.5" y="48.9" transform="rotate(-90 41.5 48.9)">39K</text>
<text x="49.1" y="50.8" transform="rotate(-90 49.1 50.8)">1N4148</text>
<text x="51.7" y="48.3" transform="rotate(-90 51.7 48.3)">D4</text>
<text x="60.3" y="49.1">U1A</text>
<text x="109.2" y="50.4">Q1</text>
<text x="181.2" y="49.6" transform="rotate(-90 181.2 49.6)">3K</text>
<text x="183.7" y="49.6" transform="rotate(-90 183.7 49.6)">R7</text>
<text x="32.3" y="56.7">GND</text>
<text x="42.4" y="56.7">GND</text>
<text x="104.6" y="59.3">GND</text>
<text x="161.6" y="58">8.2K</text>
<text x="183.4" y="56.7">GND</text>
<text x="203.8" y="55.5">47K</text>
<text x="204.4" y="58">R9</text>
<text x="250.7" y="58">GND</text>
<text x="261.2" y="55.8" transform="rotate(-90 261.2 55.8)">J2</text>
<text x="277.4" y="56.7">GND</text>
<text x="303" y="56.7">J4</text>
<text x="308.2" y="56.7">Out</text>
<text x="161.9" y="60.6">R10</text>
<text x="180.5" y="64.4">+</text>
<text x="209.7" y="65.6">47nF</text>
<text x="263.8" y="63.5" transform="rotate(-90 263.8 63.5)">01x06_Pin</text>
<text x="295.1" y="64.4">GND</text>
<text x="110.5" y="70.7">VR1</text>
<text x="167.2" y="70.5" transform="rotate(-90 167.2 70.5)">220</text>
<text x="169.8" y="70.5" transform="rotate(-90 169.8 70.5)">R11</text>
<text x="182.5" y="69.4">TL074</text>
<text x="183.4" y="72">U1D</text>
<text x="210.7" y="68.2">C4</text>
<text x="89.8" y="72.5" transform="rotate(-90 89.8 72.5)">D5</text>
<text x="92.3" y="74.9" transform="rotate(-90 92.3 74.9)">1N4148</text>
<text x="106.7" y="73.3">B100K</text>
<text x="114" y="73.3">Snappy</text>
<text x="169.4" y="77.1">GND</text>
<text x="97.8" y="78.3">C5</text>
<text x="97.8" y="80.9">470nF</text>
<text x="182.9" y="79.6">820K</text>
<text x="183.5" y="82.1">R12</text>
<text x="214.2" y="82.8" transform="rotate(-90 214.2 82.8)">Tone</text>
<text x="22.8" y="87.2">+12V</text>
<text x="93.2" y="87.2">GND</text>
<text x="176.5" y="88.5">C6</text>
<text x="191.7" y="88.5">C7</text>
<text x="211.7" y="86.4" transform="rotate(-90 211.7 86.4)">VR2</text>
<text x="22.5" y="95.9" transform="rotate(-90 22.5 95.9)">R13</text>
<text x="31.7" y="94.8">C8</text>
<text x="52.6" y="93.6">U1B</text>
<text x="175.4" y="91">33nF</text>
<text x="190.6" y="91">33nF</text>
<text x="214.2" y="90.2" transform="rotate(-90 214.2 90.2)">B100K</text>
<text x="280" y="93.6">33K</text>
<text x="16.5" y="101.2">Q2</text>
<text x="19.9" y="96.5" transform="rotate(-90 19.9 96.5)">100K</text>
<text x="31.2" y="97.4">1uF</text>
<text x="49.7" y="101.2">+</text>
<text x="51.7" y="96.1">TL074</text>
<text x="181.2" y="101" transform="rotate(-90 181.2 101)">680</text>
<text x="183.7" y="101" transform="rotate(-90 183.7 101)">R14</text>
<text x="280" y="96.1">R15</text>
<text x="16.5" y="103.7">BC548</text>
<text x="93.9" y="105">+12V</text>
<text x="115.6" y="107.5">1N4148</text>
<text x="118" y="105">D6</text>
<text x="183.4" y="107.5">GND</text>
<text x="253.3" y="105">R16</text>
<text x="253.3" y="107.5">10K</text>
<text x="263.8" y="107" transform="rotate(-90 263.8 107)">Mix</text>
<text x="280.3" y="105">TL072</text>
<text x="281.3" y="107.5">U2A</text>
<text x="304.4" y="106.3">TL072</text>
<text x="305.3" y="103.7">U2B</text>
<text x="318.7" y="107.5">1K</text>
<text x="31.3" y="110.5" transform="rotate(-90 31.3 110.5)">100K</text>
<text x="33.9" y="109.9" transform="rotate(-90 33.9 109.9)">R17</text>
<text x="89" y="112.6">33nF</text>
<text x="89.5" y="110.1">C10</text>
<text x="99.9" y="113.7" transform="rotate(-90 99.9 113.7)">R19</text>
<text x="102.5" y="113.2" transform="rotate(-90 102.5 113.2)">1M</text>
<text x="161.3" y="108.8">100K</text>
<text x="161.9" y="111.4">R21</text>
<text x="261.2" y="110.5" transform="rotate(-90 261.2 110.5)">VR3</text>
<text x="277" y="113.9">+</text>
<text x="302.4" y="111.4">+</text>
<text x="318.1" y="110.1">R20</text>
<text x="15.7" y="117.7">GND</text>
<text x="34.8" y="117.7">GND</text>
<text x="51.4" y="115.2">R18</text>
<text x="51.9" y="117.7">1M</text>
<text x="180.5" y="115.2">+</text>
<text x="204.6" y="116.4">47nF</text>
<text x="205.7" y="119">C9</text>
<text x="263.8" y="114.3" transform="rotate(-90 263.8 114.3)">B100K</text>
<text x="42.8" y="120.1" transform="rotate(-90 42.8 120.1)">22K</text>
<text x="45.3" y="120.1" transform="rotate(-90 45.3 120.1)">R23</text>
<text x="100.3" y="121.5">BC548</text>
<text x="100.3" y="124.1">Q3</text>
<text x="116.8" y="120.2">C13</text>
<text x="116.8" y="122.8">2.2nF</text>
<text x="129.5" y="120.2">C14</text>
<text x="129.5" y="122.8">2.2nF</text>
<text x="162" y="124.1">1nF</text>
<text x="171" y="121.3" transform="rotate(-90 171 121.3)">680</text>
<text x="173.6" y="121.3" transform="rotate(-90 173.6 121.3)">R24</text>
<text x="182.5" y="120.2">TL074</text>
<text x="183.4" y="122.8">U1C</text>
<text x="248.5" y="123" transform="rotate(-90 248.5 123)">10nF</text>
<text x="253.3" y="120.2">R22</text>
<text x="253.3" y="122.8">10K</text>
<text x="272.3" y="122.8">GND</text>
<text x="45" y="127.9">GND</text>
<text x="107.2" y="129.1">GND GND</text>
<text x="125" y="129.1">GND</text>
<text x="161.9" y="126.6">C12</text>
<text x="173.2" y="127.9">GND</text>
<text x="169.5" y="143.1">C15</text>
<text x="179.7" y="143.1">C16</text>
<text x="195.5" y="140.6">+12V</text>
<text x="169.6" y="145.6">1nF</text>
<text x="179.8" y="145.6">1nF</text>
<text x="200.7" y="148.2">BC548</text>
<text x="200.7" y="150.7">Q4</text>
<text x="191.4" y="156.9" transform="rotate(-90 191.4 156.9)">R25</text>
<text x="193.9" y="157.5" transform="rotate(-90 193.9 157.5)">100K</text>
<text x="16.3" y="162.7">Conn_01x10_Pin</text>
<text x="22.8" y="165.2">E1</text>
<text x="34.6" y="164.7">1N5819</text>
<text x="36.8" y="162.2">D7</text>
<text x="74.8" y="164.4">+12V</text>
<text x="93.9" y="163.4">+12V</text>
<text x="115.5" y="163.4">+12V</text>
<text x="184.7" y="164.7">GND</text>
<text x="47.6" y="172.3">R27</text>
<text x="66" y="173.2">C19</text>
<text x="76.2" y="173.6">C20</text>
<text x="81.3" y="168.5">PWR_FLAG</text>
<text x="99.1" y="169.8">C17</text>
<text x="99.1" y="172.3">0.1uF</text>
<text x="120.7" y="169.8">C18</text>
<text x="120.7" y="172.3">0.1uF</text>
<text x="184.7" y="171">R26</text>
<text x="184.7" y="173.6">22K</text>
<text x="202.8" y="172.1" transform="rotate(-90 202.8 172.1)">R28</text>
<text x="205.3" y="172.1" transform="rotate(-90 205.3 172.1)">22K</text>
<text x="36" y="175.6">GND</text>
<text x="44.5" y="179.9">PWR_FLAG</text>
<text x="48.2" y="174.9">10</text>
<text x="66" y="175.7">47uF</text>
<text x="76.2" y="176.1">0.1uF</text>
<text x="88.6" y="178.7">GND</text>
<text x="100.8" y="179.9">TL074</text>
<text x="102.8" y="177.4">U1E</text>
<text x="108.8" y="177" transform="rotate(-90 108.8 177)">V+</text>
<text x="110.2" y="178.7">GND</text>
<text x="130.4" y="177" transform="rotate(-90 130.4 177)">V+</text>
<text x="130.8" y="177.4">U2C</text>
<text x="130.8" y="179.9">TL072</text>
<text x="195.5" y="178.7">-12V</text>
<text x="36.4" y="185">D8</text>
<text x="48.2" y="185">10</text>
<text x="66" y="183.3">C21</text>
<text x="66" y="185.9">47uF</text>
<text x="76.2" y="183.7">C22</text>
<text x="81.8" y="185">GND</text>
<text x="99.1" y="185">C23</text>
<text x="108.8" y="181.5" transform="rotate(-90 108.8 181.5)">V-</text>
<text x="120.7" y="185">C24</text>
<text x="130.4" y="181.5" transform="rotate(-90 130.4 181.5)">V-</text>
<text x="34" y="187.6">1N5819</text>
<text x="47.6" y="187.6">R29</text>
<text x="76.2" y="186.3">0.1uF</text>
<text x="83.8" y="191.4">PWR_FLAG</text>
<text x="99.1" y="187.6">0.1uF</text>
<text x="120.7" y="187.6">0.1uF</text>
<text x="74.6" y="195.4">-12V</text>
<text x="93.9" y="193.9">-12V</text>
<text x="115.5" y="193.9">-12V</text>
</g>
<g font-size="1.8" fill="#a90000">
<text x="300.3" y="22.6">S</text>
<text x="299.6" y="27.7">RN</text>
<text x="300.3" y="25.1">R</text>
<text x="55.2" y="35.3">2</text>
<text x="299.7" y="32.8">TN</text>
<text x="300.4" y="30.2">T</text>
<text x="55.2" y="40.4">3</text>
<text x="67.9" y="37.8">1</text>
<text x="260.3" y="37.8">1</text>
<text x="260.3" y="40.4">2</text>
<text x="271.7" y="37.8">1</text>
<text x="271.7" y="40.4">2</text>
<text x="106.4" y="45.2" transform="rotate(-90 106.4 45.2)">1</text>
<text x="260.3" y="42.9">3</text>
<text x="260.3" y="45.5">4</text>
<text x="271.7" y="42.9">3</text>
<text x="271.7" y="45.5">4</text>
<text x="99.6" y="48">2</text>
<text x="106.4" y="52.8" transform="rotate(-90 106.4 52.8)">3</text>
<text x="260.3" y="48">5</text>
<text x="260.3" y="50.5">6</text>
<text x="271.7" y="48">5</text>
<text x="271.7" y="50.5">6</text>
<text x="177.8" y="58.2">13</text>
<text x="300.3" y="58.2">S</text>
<text x="177.8" y="63.2">12</text>
<text x="190.5" y="60.7">14</text>
<text x="299.6" y="63.2">RN</text>
<text x="300.3" y="60.7">R</text>
<text x="300.4" y="65.8">T</text>
<text x="299.7" y="68.3">TN</text>
<text x="106.6" y="75.9">1</text>
<text x="113" y="75.9">3</text>
<text x="110.2" y="80.1" transform="rotate(-90 110.2 80.1)">2</text>
<text x="216.9" y="81.4" transform="rotate(-90 216.9 81.4)">3</text>
<text x="219.6" y="83.6">2</text>
<text x="216.9" y="87.7" transform="rotate(-90 216.9 87.7)">1</text>
<text x="47.6" y="100.1">5</text>
<text x="18.3" y="107.7">2</text>
<text x="25.1" y="104.8" transform="rotate(-90 25.1 104.8)">3</text>
<text x="47.6" y="105.2">6</text>
<text x="60.3" y="102.6">7</text>
<text x="266.4" y="105.5" transform="rotate(-90 266.4 105.5)">3</text>
<text x="269.2" y="107.7">2</text>
<text x="274.9" y="107.7">2</text>
<text x="25.1" y="112.5" transform="rotate(-90 25.1 112.5)">1</text>
<text x="109" y="112.5" transform="rotate(-90 109 112.5)">1</text>
<text x="178.4" y="109">9</text>
<text x="191.1" y="111.5">8</text>
<text x="266.4" y="111.8" transform="rotate(-90 266.4 111.8)">1</text>
<text x="274.9" y="112.8">3</text>
<text x="287.6" y="110.2">1</text>
<text x="300.3" y="110.2">5</text>
<text x="313" y="112.8">7</text>
<text x="102.2" y="115.3">2</text>
<text x="177.8" y="114">10</text>
<text x="300.3" y="115.3">6</text>
<text x="109" y="120.1" transform="rotate(-90 109 120.1)">3</text>
<text x="191.1" y="148.3">2</text>
<text x="197.9" y="145.5" transform="rotate(-90 197.9 145.5)">1</text>
<text x="197.9" y="153.1" transform="rotate(-90 197.9 153.1)">3</text>
<text x="26" y="167.4">10</text>
<text x="26.6" y="172.5">8</text>
<text x="26.6" y="169.9">9</text>
<text x="107.7" y="172.8" transform="rotate(-90 107.7 172.8)">4</text>
<text x="129.3" y="172.8" transform="rotate(-90 129.3 172.8)">8</text>
<text x="26.6" y="177.5">6</text>
<text x="26.6" y="175">7</text>
<text x="26.6" y="185.2">3</text>
<text x="26.6" y="182.6">4</text>
<text x="26.6" y="180.1">5</text>
<text x="107.7" y="184.8" transform="rotate(-90 107.7 184.8)">11</text>
<text x="129.3" y="184.2" transform="rotate(-90 129.3 184.2)">4</text>
<text x="26.6" y="190.2">1</text>
<text x="26.6" y="187.7">2</text>
</g>
<g font-size="1.8" fill="#0f0f0f">
<text x="276.9" y="40.3">Trigger</text>
<text x="276.9" y="47.9">Out</text>
<text x="29.2" y="167.3">+12</text>
<text x="29.2" y="172.4">GND</text>
<text x="29.2" y="169.8">+12</text>
<text x="29.2" y="174.9">GND</text>
<text x="29.2" y="177.5">GND</text>
<text x="29.2" y="182.5">GND</text>
<text x="29.2" y="185.1">GND</text>
<text x="29.2" y="190.2">-12</text>
<text x="29.2" y="187.6">-12</text>
</g>
<text font-size="1.8" fill="#009600" x="29.2" y="180">GND</text>
</svg>
